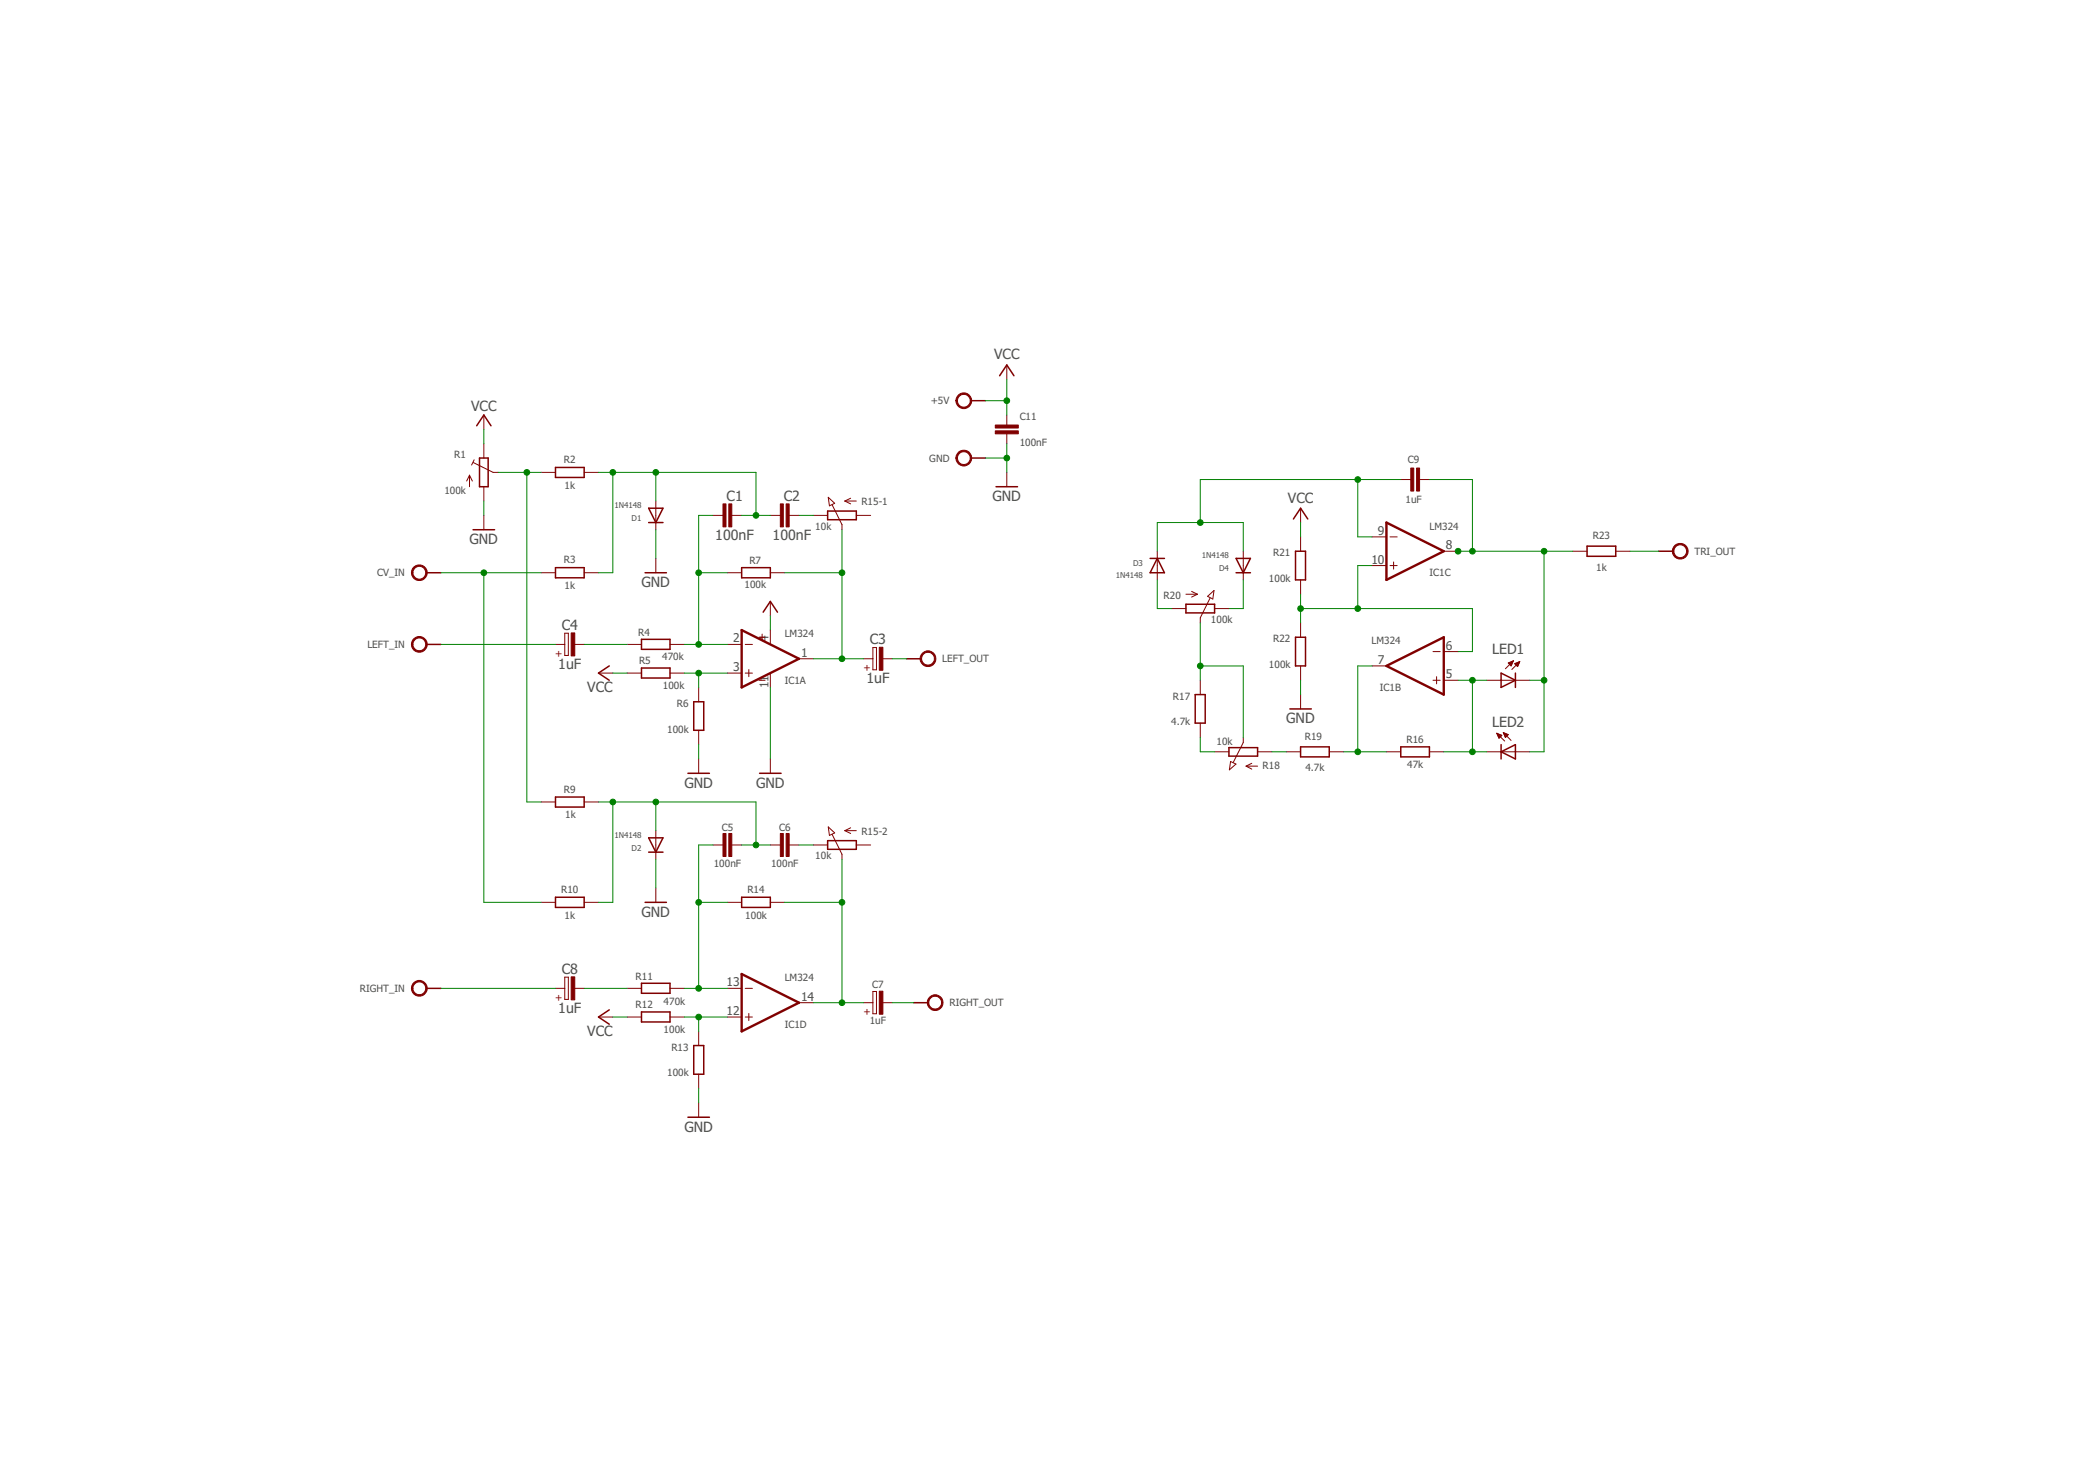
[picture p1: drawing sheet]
<svg xmlns="http://www.w3.org/2000/svg" width="297mm" height="210mm" viewBox="0 0 297 210" stroke-linecap="round" stroke-linejoin="round" font-family="sans-serif">
<path d="M196.6 74.1l8.1 4-8.1 4.1zM105.2 89.3l8.1 4.1-8.1 4zM196.6 94.4l8.1-4.1v8.1zM105.2 138l8.1 4.1-8.1 4.1z" fill="none" stroke="#800000" stroke-width=".34"/>
<g fill="none" stroke="#800000" stroke-width=".14">
<path d="M68.6 58.8v2.1M142.7 51.7v2.1M142.7 58.8v1.5M66.6 67.4v1.6M66.6 67.4l-.4 .8M66.6 67.4l.4 .8M67.1 65.6l2.8 1.4h.7M67.2 65.2l-.3 .7M68.6 62.9v2M68.6 69v2M68.6 73v2.1M76.7 67h2.1"/>
<path d="M82.8 67h2.1M93 71v4.1M93 79.1v2.1M101.1 73h1.4M103.7 73h1.5M109.2 73h1.5M111.9 73h1.4M115.3 73h2M117.4 70.5l.9 .8-.7 .4zM118 71.5l1.4 2.9v.7M119.8 71h1.6M119.8 71l.8 .4"/>
<path d="M120.6 70.6l-.8 .4M121.4 73h2M142.7 61.5v1.4M142.7 67v2M164.1 78.1v4.1M176.3 78.1v4.1M184.4 72v2.1M184.4 76.1v2M194.5 76.1h2.1M197.1 76.1h1M197.6 79.7v1M198.6 68h1.4"/>
<path d="M201.3 68h1.4M204.7 78.1h2M223 78.1h2M229.1 78.1h2M76.7 81.2h2.1M78.8 91.3h1.3M80.1 89.7h.5v3.2h-.5zM81.4 91.3h1.4M82.8 81.2h2.1M84.9 95.4h2M88.9 95.4h2.1M88.9 91.3h2.1"/>
<path d="M95 95.4h2M95 91.3h2M99.1 97.4v2.1M103.1 95.4h2.1M103.1 91.3h2.1M103.1 81.2h2.1M105.7 95.4h1M105.7 91.3h1M106.2 94.9v1M107.6 90.3h.9M107.6 96.4h.9M108.1 89.9v.8"/>
<path d="M109.2 81.2h2.1M109.2 85.2v2.1M109.2 89.3v2M109.2 95.4v2M113.3 93.4h2M122.4 93.4h1.4M123.8 91.8h.5v3.1h-.5zM125.1 93.4h1.4M166.1 86.3h2M168.1 84.2h1.7M169 83.8l.8 .4M169.8 84.2l-.8 .4"/>
<path d="M170.2 96.4v2M171.2 84.5l.9-.8-.1 1.2zM171.6 84.8l-1.4 2.8v.7M172.2 86.3h2M184.4 82.2v2M184.4 88.3v2M184.4 94.4v2M184.4 98.4v2.1M194.5 94.4h2.1M194.5 80.2h2.1M197.1 80.2h1M203.2 96.4h1"/>
<path d="M203.2 92.4h1M203.7 95.9v1M204.7 96.4h2M204.7 92.4h2M210.8 96.4h6.1M213.8 94l.8-.3-.4 .7zM213.9 94h.5M213.9 93.9h.5M214 94.1h.4M214.1 94.2h.2M214.1 93.9h.4M214.2 94.3h.1"/>
<path d="M214.4 93.7h.1M214.6 93.7l-1.2 1.1M214.6 93.7h.1M214.8 94.1l.7-.3-.3 .7zM214.8 94.1h.5M214.9 94h.5M214.9 94.2h.4M215 94.3h.2M215.1 93.9h.3M215.1 94.4h.1M215.3 93.9h.1M215.5 93.8l-1.1 1.1"/>
<path d="M76.7 113.7h2.1M82.8 113.7h2.1M93 117.7v4.1M99.1 103.5v2M99.1 107.6v2M101.1 119.8h1.4M103.7 119.8h1.5M109.2 107.6v2M109.2 119.8h1.5M111.9 119.8h1.4M115.3 119.8h2M117.4 117.2l.9 .8-.7 .4z"/>
<path d="M118 118.3l1.4 2.8v.7M119.8 117.7h1.6M119.8 117.7l.8 .4M120.6 117.3l-.8 .4M121.4 119.8h2M170.2 102.5v2M172.2 106.6h2M174.5 107.9l.7 .4-.9 .8zM176.3 104.5v.7l-1.4 2.9M176.7 108.6h1.6M176.7 108.6l.8 .4M177.5 108.2l-.8 .4"/>
<path d="M178.3 106.6h2M182.4 106.6h2M188.5 106.6h2M196.6 106.6h2M202.7 106.6h2M210.8 106.6h6.1M212.2 103.9l1.1 1.1M212.2 103.9l.7 .3-.4 .4zM212.2 103.9h.1M212.3 104h.2M212.3 104.1h.4M212.3 104.2h.6"/>
<path d="M212.4 104.3h.5M212.4 104.4h.4M212.5 104.5h.2M212.5 104.6h.1M213.1 103.8l1.1 1.1M213.1 103.8l.7 .3M213.1 103.8l.3 .7 .4-.4M213.1 103.8h.1M213.2 103.9h.2M213.2 104h.4M213.3 104.1h.5M213.3 104.2h.5"/>
<path d="M213.3 104.3h.4M213.4 104.4h.2M213.4 104.5h.1M76.7 127.9h2.1M80.1 138.5h.5v3.1h-.5zM82.8 127.9h2.1M93 125.9v2M103.1 127.9h2.1M109.2 127.9h2.1M78.8 140.1h1.3M81.4 140.1h1.4M84.9 144.1h2"/>
<path d="M88.9 140.1h2.1M88.9 144.1h2.1M95 140.1h2M95 144.1h2M99.1 146.2v2M99.1 152.3v2M99.1 156.3v2M103.1 140.1h2.1M103.1 144.1h2.1M105.7 140.1h1M105.7 144.1h1M106.2 143.6v1.1"/>
<path d="M113.3 142.1h2M122.4 142.1h1.4M123.8 140.5h.5v3.2h-.5zM125.1 142.1h1.4"/>
</g>
<g fill="none" stroke="#800000" stroke-width=".21">
<path d="M137.7 56.8h2M141.7 53.3l1-1.6 1.1 1.6M67.1 75.1h3M67.6 60.3l1-1.5 1 1.5M68 64.9h1.2v4.1h-1.2zM78.8 66.3h4v1.4h-4zM92 72h2l-1 2.1zM92 74.1h2M117.3 72.4h4.1v1.3h-4.1zM137.7 64.9h2M141.2 69h3.1M163.1 79.1h2"/>
<path d="M164.1 79.1l1 2.1h-2zM175.3 79.1h2l-1 2.1zM183.4 73.6l1-1.6 1 1.6M183.7 78.1h1.4v4.1h-1.4zM225 77.4h4.1v1.4h-4.1zM235.2 78.1h2M60.5 81.2h2M60.5 91.3h2M78.8 80.5h4v1.4h-4zM86.4 94.4l-1.5 1 1.5 1M91 90.6h4v1.4h-4zM91 94.7h4v1.4h-4z"/>
<path d="M91.5 81.2h3M98.4 99.5h1.4v4h-1.4zM105.2 80.5h4v1.4h-4zM108.2 86.8l1-1.6 1 1.6M128.5 93.4h2.1M168.1 85.6h4.1v1.3h-4.1zM169.5 98.4h1.4v4.1h-1.4zM175.3 81.2h2M183.7 90.3h1.4v4.1h-1.4zM212.8 95.4l2.1 1-2.1 1zM214.9 95.4v2M78.8 113h4v1.4h-4z"/>
<path d="M92 118.7h2l-1 2.1zM97.5 109.6h3.1M107.7 109.6h3M117.3 119.1h4.1v1.3h-4.1zM174.2 106h4.1v1.2h-4.1zM182.9 100.5h3M184.4 105.9h4.1v1.4h-4.1zM198.6 105.9h4.1v1.4h-4.1zM212.8 106.6l2.1-1.1v2.1zM212.8 105.5v2.1M78.8 127.2h4v1.4h-4zM91 139.4h4v1.4h-4z"/>
<path d="M91.5 127.9h3M92 120.8h2M105.2 127.2h4v1.4h-4zM60.5 140.1h2M86.4 143.1l-1.5 1 1.5 1.1M91 143.4h4v1.4h-4zM97.5 158.3h3.1M98.4 148.2h1.4v4.1h-1.4zM129.5 142.1h2.1"/>
</g>
<g fill="#800000" stroke="#800000" stroke-width=".14">
<path d="M103.3 71.4h.5v3.3h-.5z"/>
<path d="M102.5 71.4h.4v3.3h-.4z"/>
<path d="M111.5 71.4h.4v3.3h-.4z"/>
<path d="M110.6 71.4h.5v3.3h-.5z"/>
<path d="M124.7 91.7h.5v3.3h-.5z"/>
<path d="M81 89.7h.5v3.3h-.5z"/>
<path d="M103.3 118.1h.5v3.3h-.5z"/>
<path d="M102.5 118.1h.4v3.3h-.4z"/>
<path d="M111.5 118.1h.4v3.3h-.4z"/>
<path d="M110.6 118.1h.5v3.3h-.5z"/>
<path d="M124.7 140.5h.5v3.2h-.5z"/>
<path d="M81 138.5h.5v3.2h-.5z"/>
<path d="M200.9 66.3h.4v3.3h-.4z"/>
<path d="M200 66.3h.4v3.3h-.4z"/>
<path d="M141.1 61.1h3.3v.4h-3.3z"/>
<path d="M141.1 60.2h3.3v.5h-3.3z"/>
</g>
<g fill="#800000" stroke="#800000" stroke-width=".14">
<path d="M58.7 80.3a1.12 1.12 0 0 1 1.8 .3 1.12 1.12 0 0 1-.8 1.7 1.12 1.12 0 0 1-1.4-1.1h.2a.92 .92 0 0 1 1.4-.8 .92 .92 0 0 1 .1 1.6 .92 .92 0 0 1-1.4-.6l-.1-.2h-.2l.1-.3z" fill-rule="evenodd"/>
<path d="M58.7 90.5a1.12 1.12 0 0 1 1.8 .3 1.12 1.12 0 0 1-.8 1.6 1.12 1.12 0 0 1-1.4-1.1h.2a.92 .92 0 0 1 1.4-.7 .92 .92 0 0 1 .1 1.5 .92 .92 0 0 1-1.4-.5l-.1-.3h-.2l.1-.3z" fill-rule="evenodd"/>
<path d="M130.9 92.5a1.12 1.12 0 0 1 1.7 .4 1.12 1.12 0 0 1-.8 1.6 1.12 1.12 0 0 1-1.3-1.1h.2a.92 .92 0 0 1 1.2-.9 .92 .92 0 0 1 .3 1.5 .92 .92 0 0 1-1.5-.4v-.2h-.2v-.4z" fill-rule="evenodd"/>
<path d="M58.7 139.2a1.12 1.12 0 0 1 1.8 .4 1.12 1.12 0 0 1-.8 1.6 1.12 1.12 0 0 1-1.4-1.1h.2a.91 .91 0 0 1 1.2-.9 .91 .91 0 0 1 .5 1.4 .91 .91 0 0 1-1.5 0l-.2-.5h-.2l.2-.6z" fill-rule="evenodd"/>
<path d="M131.9 141.3a1.12 1.12 0 0 1 1.7 .3 1.12 1.12 0 0 1-.8 1.6 1.12 1.12 0 0 1-1.3-1.1h.2a.92 .92 0 0 1 1.3-.9 .92 .92 0 0 1 .2 1.6 .92 .92 0 0 1-1.5-.4v-.3h-.2v-.3z" fill-rule="evenodd"/>
<path d="M237.5 77.3a1.12 1.12 0 0 1 1.7 .3 1.12 1.12 0 0 1-.7 1.6 1.12 1.12 0 0 1-1.4-1.1h.2a.9 .9 0 0 1 1.3-.8 .9 .9 0 0 1 .2 1.5 .9 .9 0 0 1-1.4-.4l-.1-.3h-.2l.1-.3z" fill-rule="evenodd"/>
<path d="M135.9 64.1a1.12 1.12 0 0 1 1.7 .3 1.12 1.12 0 0 1-.7 1.6 1.12 1.12 0 0 1-1.4-1.1h.2a.91 .91 0 0 1 1.3-.8 .91 .91 0 0 1 .3 1.5 .91 .91 0 0 1-1.5-.4l-.1-.3h-.2l.1-.3z" fill-rule="evenodd"/>
<path d="M135.9 56a1.12 1.12 0 0 1 1.7 .3 1.12 1.12 0 0 1-.7 1.6 1.12 1.12 0 0 1-1.4-1.1h.2a.92 .92 0 0 1 1.3-.8 .92 .92 0 0 1 .3 1.5 .92 .92 0 0 1-1.5-.4l-.1-.3h-.2l.1-.3z" fill-rule="evenodd"/>
</g>
<g fill="none" stroke="#008000" stroke-width=".14">
<path d="M139.7 56.8h3M142.7 53.8v5M68.6 60.9v2M68.6 71v2M70.6 67h6.1M74.7 67v46.7h2M84.9 67h22.3v6M86.9 67v14.2h-2M93 67v4M93 75.1v4M101.1 73h-2v18.3M105.2 73h4"/>
<path d="M113.3 73h2M119.4 75.1v18.3M139.7 64.9h3M142.7 62.9v4.1M164.1 78.1v-4h12.2v4M184.4 74.1v2M192.5 68v8.1h2M198.6 68h-28.4v6.1M202.7 68h6.1v10.1M206.7 78.1h16.3M218.9 78.1v28.5h-2M231.1 78.1h4.1"/>
<path d="M62.5 81.2h14.2M62.5 91.3h16.3M68.6 81.2v46.7h8.1M82.8 91.3h6.1M86.9 95.4h2M97 95.4h6.1M97 91.3h6.1M99.1 95.4v2M99.1 81.2h4M109.2 87.3v2M109.2 97.4v10.2M111.3 81.2h8.1"/>
<path d="M115.3 93.4h7.1M126.5 93.4h2M164.1 82.2v4.1h2M170.2 94.4h6.1v10.1M170.2 88.3v8.1M176.3 82.2v4.1h-2.1M184.4 84.2v4.1M184.4 96.4v2M184.4 86.3h24.4v6.1h-2.1M194.5 80.2h-2v6.1M194.5 94.4h-2v12.2M206.7 96.4h4.1"/>
<path d="M208.8 96.4v10.2M216.9 96.4h2M84.9 113.7h22.3v6.1M86.9 113.7v14.2h-2M93 113.7v4M99.1 105.5v2.1M101.1 119.8h-2v20.3M105.2 119.8h4M113.3 119.8h2M170.2 104.5v2.1h2M180.3 106.6h2.1M190.5 106.6h6.1"/>
<path d="M204.7 106.6h6.1M93 121.8v4.1M99.1 127.9h4M111.3 127.9h8.1M119.4 121.8v20.3M62.5 140.1h16.3M82.8 140.1h6.1M86.9 144.1h2M97 144.1h6.1M97 140.1h6.1M99.1 144.1v2.1M99.1 154.3v2"/>
<path d="M115.3 142.1h7.1M126.5 142.1h3"/>
</g>
<g fill="#008000" stroke="#008000" stroke-width=".14">
<circle cx="142.7" cy="64.9" r=".4"/>
<circle cx="142.7" cy="56.8" r=".4"/>
<circle cx="119.4" cy="93.4" r=".4"/>
<circle cx="119.4" cy="81.2" r=".4"/>
<circle cx="99.1" cy="95.4" r=".4"/>
<circle cx="74.7" cy="67" r=".4"/>
<circle cx="68.6" cy="81.2" r=".4"/>
<circle cx="86.9" cy="67" r=".4"/>
<circle cx="93" cy="67" r=".4"/>
<circle cx="107.2" cy="73" r=".4"/>
<circle cx="99.1" cy="81.2" r=".4"/>
<circle cx="99.1" cy="91.3" r=".4"/>
<circle cx="119.4" cy="127.9" r=".4"/>
<circle cx="119.4" cy="142.1" r=".4"/>
<circle cx="99.1" cy="144.1" r=".4"/>
<circle cx="86.9" cy="113.7" r=".4"/>
<circle cx="93" cy="113.7" r=".4"/>
<circle cx="107.2" cy="119.8" r=".4"/>
<circle cx="99.1" cy="127.9" r=".4"/>
<circle cx="99.1" cy="140.1" r=".4"/>
<circle cx="192.5" cy="106.6" r=".4"/>
<circle cx="208.8" cy="96.4" r=".4"/>
<circle cx="208.8" cy="106.6" r=".4"/>
<circle cx="170.2" cy="94.4" r=".4"/>
<circle cx="170.2" cy="74.1" r=".4"/>
<circle cx="192.5" cy="68" r=".4"/>
<circle cx="208.8" cy="78.1" r=".4"/>
<circle cx="218.9" cy="96.4" r=".4"/>
<circle cx="218.9" cy="78.1" r=".4"/>
<circle cx="206.7" cy="78.1" r=".4"/>
<circle cx="192.5" cy="86.3" r=".4"/>
<circle cx="184.4" cy="86.3" r=".4"/>
</g>
<g font-size="2" fill="#505050">
<text x="140.9" y="50.9">VCC</text>
<text x="66.8" y="58.2">VCC</text>
<text x="103" y="71">C1</text>
<text x="111.1" y="71">C2</text>
<text x="140.7" y="71">GND</text>
<text x="182.6" y="71.2">VCC</text>
<text x="66.6" y="77.1">GND</text>
<text x="101.4" y="76.5">100nF</text>
<text x="109.5" y="76.5">100nF</text>
<text x="90.9" y="83.2">GND</text>
<text x="79.6" y="89.3">C4</text>
<text x="79.2" y="94.8">1uF</text>
<text x="123.3" y="91.3">C3</text>
<text x="211.6" y="92.7">LED1</text>
<text x="83.3" y="98.1">VCC</text>
<text x="122.8" y="96.8">1uF</text>
<text x="182.4" y="102.5">GND</text>
<text x="211.6" y="103.1">LED2</text>
<text x="97" y="111.6">GND</text>
<text x="107.2" y="111.6">GND</text>
<text x="90.9" y="129.9">GND</text>
<text x="79.2" y="143.5">1uF</text>
<text x="79.6" y="138">C8</text>
<text x="83.3" y="146.9">VCC</text>
<text x="97" y="160.4">GND</text>
</g>
<g font-size="1.7" fill="#505050">
<text x="195.4" y="75.8">9</text>
<text x="205" y="77.8">8</text>
<text x="194.4" y="79.9">10</text>
<text x="103.9" y="91">2</text>
<text x="103.9" y="95.1">3</text>
<text x="108.9" y="91" transform="rotate(-90 108.9 91)">4</text>
<text x="113.6" y="93.1">1</text>
<text x="195.4" y="94.1">7</text>
<text x="205" y="92.1">6</text>
<text x="108.9" y="97.5" transform="rotate(-90 108.9 97.5)">11</text>
<text x="205" y="96.1">5</text>
<text x="103" y="139.8">13</text>
<text x="103" y="143.9">12</text>
<text x="113.6" y="141.8">14</text>
</g>
<g font-size="1.4" fill="#505050">
<text x="132" y="57.3">+5V</text>
<text x="144.6" y="59.5">C11</text>
<text x="64.4" y="64.9">R1</text>
<text x="80" y="65.6">R2</text>
<text x="131.8" y="65.4">GND</text>
<text x="144.6" y="63.2">100nF</text>
<text x="199.6" y="65.6">C9</text>
<text x="63" y="70">100k</text>
<text x="80" y="69.3">1k</text>
<text x="122.1" y="71.6">R15-1</text>
<text x="199.3" y="71.3">1uF</text>
<text x="115.6" y="75.1">10k</text>
<text x="202.7" y="75.1">LM324</text>
<text x="225.8" y="76.4">R23</text>
<text x="53.5" y="81.7">CV_IN</text>
<text x="80" y="79.9">R3</text>
<text x="80" y="83.5">1k</text>
<text x="105.6" y="83.4">100k</text>
<text x="106.2" y="80">R7</text>
<text x="179.9" y="82.5">100k</text>
<text x="180.5" y="78.8">R21</text>
<text x="202.7" y="81.7">IC1C</text>
<text x="226.3" y="80.9">1k</text>
<text x="240.3" y="78.6">TRI_OUT</text>
<text x="165" y="84.8">R20</text>
<text x="171.7" y="88.3">100k</text>
<text x="52.1" y="91.8">LEFT_IN</text>
<text x="90.5" y="90.1">R4</text>
<text x="90.6" y="94.2">R5</text>
<text x="93.9" y="93.6">470k</text>
<text x="111.3" y="90.3">LM324</text>
<text x="133.6" y="93.9">LEFT_OUT</text>
<text x="179.9" y="94.7">100k</text>
<text x="180.5" y="91">R22</text>
<text x="194.5" y="91.3">LM324</text>
<text x="94" y="97.6">100k</text>
<text x="96" y="100.2">R6</text>
<text x="111.3" y="96.9">IC1A</text>
<text x="166.3" y="99.1">R17</text>
<text x="195.6" y="97.9">IC1B</text>
<text x="94.6" y="103.8">100k</text>
<text x="166.1" y="102.8">4.7k</text>
<text x="172.5" y="105.5">10k</text>
<text x="185" y="104.8">R19</text>
<text x="199.4" y="105.2">R16</text>
<text x="80" y="112.3">R9</text>
<text x="179" y="109">R18</text>
<text x="185.1" y="109.3">4.7k</text>
<text x="199.5" y="108.9">47k</text>
<text x="80.1" y="116">1k</text>
<text x="102.3" y="117.7">C5</text>
<text x="110.5" y="117.7">C6</text>
<text x="122.1" y="118.3">R15-2</text>
<text x="101.2" y="122.8">100nF</text>
<text x="109.3" y="122.8">100nF</text>
<text x="115.6" y="121.8">10k</text>
<text x="79.6" y="126.6">R10</text>
<text x="80" y="130.2">1k</text>
<text x="105.7" y="130.2">100k</text>
<text x="106" y="126.6">R14</text>
<text x="51" y="140.6">RIGHT_IN</text>
<text x="90.1" y="138.9">R11</text>
<text x="90.1" y="142.9">R12</text>
<text x="94.1" y="142.4">470k</text>
<text x="111.3" y="139.1">LM324</text>
<text x="123.7" y="140.1">C7</text>
<text x="134.6" y="142.6">RIGHT_OUT</text>
<text x="94.1" y="146.5">100k</text>
<text x="95.2" y="148.9">R13</text>
<text x="111.3" y="145.7">IC1D</text>
<text x="123.3" y="145.2">1uF</text>
<text x="94.6" y="152.6">100k</text>
</g>
<g font-size="1.4" fill="#800000">
<text x="78.7" y="93.1">+</text>
<text x="122.4" y="95.1">+</text>
<text x="78.7" y="141.9">+</text>
<text x="122.4" y="143.9">+</text>
</g>
<g font-size="1.1" fill="#505050">
<text x="87.1" y="72">1N4148</text>
<text x="89.5" y="73.9">D1</text>
<text x="158.2" y="82">1N4148</text>
<text x="160.7" y="80.2">D3</text>
<text x="170.4" y="79.1">1N4148</text>
<text x="172.8" y="81">D4</text>
<text x="87.1" y="118.7">1N4148</text>
<text x="89.5" y="120.6">D2</text>
</g>
</svg>
